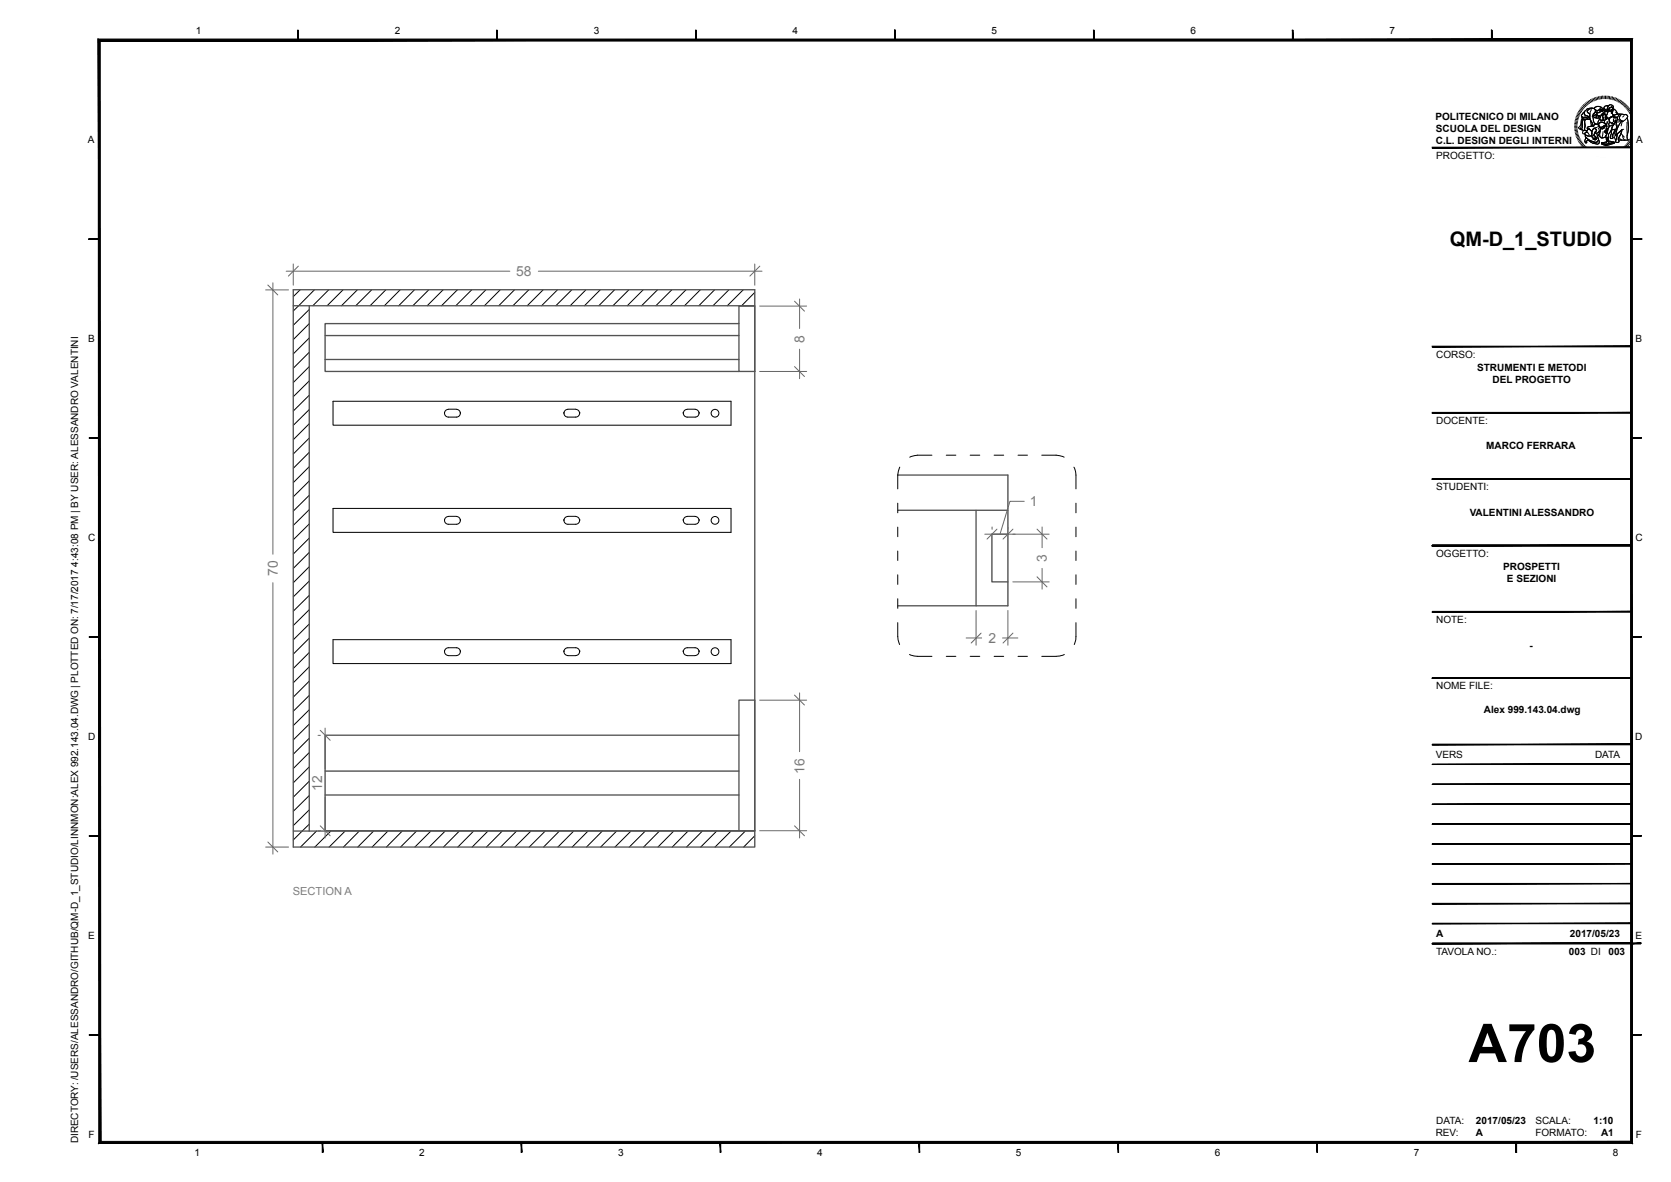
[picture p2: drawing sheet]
<svg xmlns="http://www.w3.org/2000/svg" width="420mm" height="297mm" viewBox="0 0 420 297" stroke-linecap="round" stroke-linejoin="round" font-family="sans-serif">
<g fill="none" stroke="#000" stroke-width=".25">
<path d="M395.7 31.4h.7M395.7 31.7h.7M395.8 31l.7 .1M395.8 30.7l.7 .1M395.9 30.3l.6 .2M396 30l.6 .1M396 29.6l.7 .2M396.2 29.3l.6 .2M396.3 28.9l.6 .3M396.4 28.6l.7 .3M396.4 32.1h-.7M396.5 32.4l-.7 .1"/>
<path d="M396.5 32.7l-.7 .1M396.5 33.1l-.6 .1M396.6 28.3l.6 .3M396.6 33.3l-.6 .2M396.7 33.7l-.7 .2M396.8 28l.6 .3M396.8 34l-.7 .2M396.9 34.3l-.6 .2M396.9 27.7l.6 .4M397 34.6l-.6 .3M397.1 27.4l.6 .4M397.1 34.9l-.6 .3"/>
<path d="M397.3 35.2l-.6 .3M397.4 27.1l.5 .4M397.5 35.5l-.6 .3M397.6 26.8l.5 .5M397.6 29.4l.8 .1a.73 .73 0 0 0 1.1-.1h.1a.37 .37 0 0 1 0 .5 .37 .37 0 0 1-.6 .1h-.5a.6 .6 0 0 1-.9-.5zM397.6 29.4l.1 .4M397.6 35.7l-.5 .4M397.8 29.9l-.2 .4-.2 1.5-.3 .6 .4 .2M397.8 26.5l.5 .5M397.9 28.4l.4-.3a.67 .67 0 0 0 .4 1l.8 .3a.82 .82 0 0 1-1.2 .1h-.4a.5 .5 0 0 1-.4-.5 .5 .5 0 0 1 .3-.5zM397.9 36l-.6 .4M397.9 30h.6a2.19 2.19 0 0 0-.1 1.8l-.1 .9h-.4a.32 .32 0 0 1-.4-.2 .32 .32 0 0 1 .1-.4l.1-1.5z"/>
<path d="M398 26.3l.5 .5M398 36.2l-.5 .5M398.1 29.9v.1a1.51 1.51 0 0 0-.4 1.6l-.2 1 .7 .2M398.2 28.1l-.6 .6a.44 .44 0 0 0-.1 .5 .44 .44 0 0 0 .5 .3h.4a.63 .63 0 0 0 1-.1l.2-.1M398.3 36.5l-.5 .4M398.3 33.5l.1 .2a1.55 1.55 0 0 0 1.5 .5l.2-.2M398.3 26.1l.4 .5M398.4 27.8l.7-.5 1.2-.1a1.05 1.05 0 0 0-1.3 1l.2 .2a.58 .58 0 0 1 .3 .9l-.8-.2a.58 .58 0 0 1-.5-.8zM398.5 30h.5a.84 .84 0 0 1 1.1 .6l.1 1-.6 .2a.45 .45 0 0 0-.6 .1 .45 .45 0 0 0 .2 .6l-.4 .5-.4-.2-.1-.2 .1-.9-.1-1.2zM398.5 33.9a1.65 1.65 0 0 0 1.6 .1l.1 .5 .3 .2v.3l.2-.2 .3 .4-.2-.5 .4 .3-.2-.4 .4 .1-.3-.3a.49 .49 0 0 1-.4-.7l.2-.4a1.07 1.07 0 0 1 .7 1.2l.2 .5-.2 .4a1.03 1.03 0 0 1-1.4 .1l-.8-.3-.8-.7zM398.5 33.9v.5l.8 .7 1.9 .9M398.5 36.7l-.5 .5"/>
<path d="M398.5 34.6l2.1 1.1a.79 .79 0 0 0 1-.3l.2-.3 .2 .4-.1 .5a.69 .69 0 0 1-1 .1l-.6-.1-.7-.5a.49 .49 0 0 0-.5-.2 .49 .49 0 0 0-.4 .3l.2 .1a.3 .3 0 0 1-.4 .2 .3 .3 0 0 1-.2-.4zM398.5 30a2.26 2.26 0 0 0-.1 1.8l-.1 1M398.6 25.8l.4 .6M398.6 34.5l-.3 .8 .1 .4a.22 .22 0 0 0 .1 .3 .22 .22 0 0 0 .3-.2 .22 .22 0 0 0-.1-.3l.4-.3 1.2 .8 .7 .1a.63 .63 0 0 0 .9-.1 .63 .63 0 0 0-.1-.9M398.7 36.9l-.4 .6M398.8 33l-.2-.1a.48 .48 0 0 0-.7 0 .48 .48 0 0 0 .2 .7l.4-.3a.56 .56 0 0 1 .9 .5h.1M398.9 25.6l.4 .6M399 37.2l-.5 .5M399 32l1.2-.4 .3 .1 .3-.5 1 .2 .4 .6a.79 .79 0 0 1-.3 1.1l-.2 .2a.41 .41 0 0 1-.4 .2 .41 .41 0 0 1-.4-.4h.1a.37 .37 0 0 0 .3-.5 .37 .37 0 0 0-.4-.3l-.3-.1-.5 .8-.7-.6a.28 .28 0 0 1-.4 0 .28 .28 0 0 1 0-.4zM399.1 32.6l.3-.2a1.25 1.25 0 0 1 .7 1.7 1.74 1.74 0 0 1-1.6-.2l-.2-.4 .7-.2-.2-.4zM399.2 25.4l.3 .6M399.2 37.4l-.4 .5"/>
<path d="M399.3 27.5l1.3-.2a.81 .81 0 0 1 .4 .7 .81 .81 0 0 1-.5 .7 .99 .99 0 0 0 0 1.2 .99 .99 0 0 0 .7 1.3l-.5 .1-.2 .4-.3-.1v-.5l-.5-1.1-.1-.7a.64 .64 0 0 0-.5-1l-.1-.4zM399.3 32.3l.8 .7M399.4 32.4h-.1a.53 .53 0 0 0-.3 .9M399.5 25.2l.3 .6M399.5 37.5l-.4 .6M399.6 29.9l-1.3 .1a.58 .58 0 0 0-.7 0 .58 .58 0 0 0-.2 .6l-.1 .8-.5 .7 .3 .3M399.8 30.3l.2 1.4M399.8 25l.3 .6M399.8 37.7l-.4 .6M400 27.5l-.4 1.1v1.3l.5 .9v.7l.3 .2h.2l.2-.5h.4l-.2-.1a.8 .8 0 0 1-.5-1.2 1.31 1.31 0 0 1 .4-1.7v-.1a.9 .9 0 0 0-.3-.8 .9 .9 0 0 0-.9-.1l-.8 .2a1 1 0 0 0-.4 1.6l1 .3M400.1 37.9l-.4 .6M400.1 24.9l.3 .6"/>
<path d="M400.2 31.6l-.5 .1a.55 .55 0 0 0-.5 .2 .55 .55 0 0 0-.2 .5l.2 .1M400.3 27.2a1 1 0 0 0-1.3 1l.6 .4M400.3 38l-.3 .6M400.4 32.5a.46 .46 0 0 1 .6-.1 .46 .46 0 0 1 .2 .6l-.5 .6a.51 .51 0 0 0 .5 .8l.2 .4-.4-.2 .2 .4h-.1l-.3-.3 .2 .5-.3-.4-.2 .2v-.3l-.2-.1a2.37 2.37 0 0 1 .1-2.1zM400.4 32.5a.48 .48 0 0 1 .6-.1 .48 .48 0 0 1 .2 .5l-.5 .7a.34 .34 0 0 0-.1 .5 .34 .34 0 0 0 .3 .2l.5 .4-.4-.1 .2 .4-.4-.3 .2 .5-.3-.4-.3 .2a.32 .32 0 0 0 .1-.3 .32 .32 0 0 0-.3-.2l-.1-.1a2.52 2.52 0 0 1 .3-1.9zM400.4 24.7l.3 .6M400.5 29.1l.7-.3 .4 .2a.34 .34 0 0 0-.4 .2 .34 .34 0 0 0 .2 .4h-.6zM400.6 29.1a.55 .55 0 0 0 .8 .5M400.6 28.5l.9-.4-.1 .6-1.2 .5zM400.6 38.2l-.2 .6M400.7 27.3l.6-.6h.7l.6 .4a.26 .26 0 0 1 .1 .5 .26 .26 0 0 1-.4-.1l-.2-.2v.2l-.6 .3-.5-.2M400.7 24.6l.3 .6"/>
<path d="M400.8 27l.5-.3h.7l.7 .4a.27 .27 0 0 1-.1 .5 .27 .27 0 0 1-.4-.2l-.5 .4-.6-.1a.39 .39 0 0 1-.3-.2 .39 .39 0 0 1 0-.5zM400.9 27.6l.4 .2 .6-.2a.3 .3 0 0 1 .3-.2 .3 .3 0 0 1 .3 .2l-.2 .5-.4 .3-.4-.3-.6 .2 .1-.4zM400.9 38.3l-.2 .6M401.1 24.5l.2 .6M401.2 31.2a1.29 1.29 0 0 1 1.1 1.1l-.1 .5-.4 .3M401.2 29.1l.2-.1 .7 .1-.2 .1a.38 .38 0 0 1-.4 .5 .38 .38 0 0 1-.3-.6zM401.2 38.4l-.2 .7M401.3 33.5l.5 1.6-.3 .5-.7 .1M401.3 28.8l.3 .2M401.4 28.5v.2l-1.1 .5M401.4 32l-.7 .2M401.4 24.4l.2 .6"/>
<path d="M401.5 28.2l-.4 .5M401.5 38.5l-.1 .6M401.6 31.7l.7 .5M401.7 29.1h.4l-.2 .1a.33 .33 0 0 1-.2 .5 .33 .33 0 0 1-.4-.3 .33 .33 0 0 1 .2-.4l.2 .2h-.2M401.7 32.2a.72 .72 0 0 1 .1 .9 .72 .72 0 0 1-.9 .2M401.8 31.4v-.3l.5-.4h.6l.5 .2v.3a.24 .24 0 0 1 .3 .3 .24 .24 0 0 1-.3 .2l-1.2 .3 .6 .4 .4-.3 .2-.4a.24 .24 0 0 0 .3-.2 .24 .24 0 0 0-.3-.3v-.3l-1.1-.2-.5 .7-.2-.1 .2-1.1 .3-.2 .2 .2h1.1l.5-.4v-.3l.6 .2-.1 .4 .2 .6-.3 .5 .2 .5-.3 .6-.5 .2-.1 .5h-.4l.3 .3 .2-.1v.4l.3-.3-.4 .8 .1 .4h-.4a.73 .73 0 0 1-1.2-.1l-.3-.5 .3-.5 .2-1.1M401.8 31.1l.5-.4 .7 .1 .5 .3a.29 .29 0 0 1 .2 .5 .29 .29 0 0 1-.5 0l-.6 .4a.35 .35 0 0 1-.4 .1 .35 .35 0 0 1-.2-.4zM401.8 24.3l.1 .7M401.8 34l.8 .7M401.9 38.6l-.2 .6M402 28.1l.1 .1M402.1 27.7l.2 .1"/>
<path d="M402.1 33.4v.9M402.1 30l-.4 .6-.1 .7M402.1 24.2l.1 .7M402.1 27.8h.1M402.2 32l.8-.3a.21 .21 0 0 1 .4-.1 .22 .22 0 0 1-.2 .4v.2l-.4 .2-.5-.2zM402.2 38.6l-.1 .7M402.2 32.8l-.2 .9-.5 .5M402.4 27.9l.9-.1a.26 .26 0 0 1 .2 .3 .26 .26 0 0 1-.4 .1zM402.5 27.5l-.2 .6-.4 .3-.4-.3-.6 .2M402.5 24.2l.1 .6M402.5 28.7l.6-.2 .3 .1 .5 .9a.23 .23 0 0 1 .1 .3 .23 .23 0 0 1-.3 .1 .23 .23 0 0 1-.2-.3l.2-.4-.4-.5a.4 .4 0 0 0-.6 .1 .4 .4 0 0 0 .2 .6v.3a.44 .44 0 0 1-.2 .5 .44 .44 0 0 1-.6-.2 .44 .44 0 0 1 .2-.5zM402.5 38.7l-.1 .7"/>
<path d="M402.6 35.9l1.2-.3a2.38 2.38 0 0 1 1.9 .1l-2 .6zM402.6 35.9l1.1 .4v.3l-1.1-.4zM402.6 35.9l1.9-.4 1.2 .2-2 .6zM402.8 28.7l.4-.1 .2 .2 .3 .7a.54 .54 0 0 1-.2 .6 .54 .54 0 0 1-.6 .1zM402.8 24.1l.1 .7M402.8 38.7v.7M402.9 33.1l-.3 1.6 1-.3M402.9 27.7a.39 .39 0 0 1 .6-.2 .39 .39 0 0 1 .1 .6h-.1M402.9 32.2h.1M402.9 27.5a.41 .41 0 0 1 .7-.1 .41 .41 0 0 1-.1 .7l-.2-.4-.4 .1zM403 31.8l.2 .1M403 32.1l.1 .1"/>
<path d="M403.1 31.9l-.1 .1M403.1 28.9h.1M403.2 28.9l-.2 .1M403.2 38.7l-.1 .7M403.2 24.1v.7M403.3 32.9l.2 .2 .2-.6a.25 .25 0 0 1 .2-.3 .25 .25 0 0 1 .3 .2 .25 .25 0 0 1-.1 .3l-.3 .9-.1-.4h-.3zM403.3 27.8l-.4-.1-.5 .2 .4 .1a.31 .31 0 0 0 .4 .3 .31 .31 0 0 0 0-.6l.1 .2M403.3 30.2v.7M403.4 31.7l-.2 .4-.2 .1a.34 .34 0 0 1-.4 .2 .34 .34 0 0 1-.2-.3h-.1M403.4 28.7l.2 .3-.1 .2M403.5 28.9l-.2-.2a.38 .38 0 0 0-.6 .1 .38 .38 0 0 0 .2 .5v.4a.43 .43 0 0 1-.5 .5 .43 .43 0 0 1-.1-.7l.2-.8 .6-.2 .5 .3 .3 .7a.23 .23 0 0 1 .1 .3 .23 .23 0 0 1-.3 .1 .23 .23 0 0 1-.2-.3M403.5 38.8v.6"/>
<path d="M403.5 24.1v.7M403.6 29.2l-.2 .1M403.6 29.1a.41 .41 0 0 1 0 .6 .41 .41 0 0 1-.6-.1l-.1-.1M403.6 29.9l-.2 .3h-.5M403.7 36.3l2-.6v.3l-2 .6zM403.7 36.3v.3M403.7 27.9l.2-.1 .1 .5-.2 .8M403.8 32.5h.1M403.8 33.1l-.1 .5 .2-.3M403.8 38.7v.7M403.8 27.5l.2 .4M403.9 29.5l-.2-.5 .3-.7-.3-.6a.59 .59 0 0 1-.5-.7l.5-.4a.27 .27 0 0 1 .4-.1 .27 .27 0 0 1 0 .5v1.1h.2v-.5a.43 .43 0 0 0 .3 .3 .43 .43 0 0 0 .5-.1l-.1 .6 .2-.1 .1 .3a.36 .36 0 0 1 .2 .4 .36 .36 0 0 1-.4 .3l-.6 .4"/>
<path d="M403.9 24.1v.7M404 32.8l-.1 .3-.2-.3M404 30.5l-.2 1.4M404 29.7l.4 .3M404.1 34.5l.1-.1 .1 1.2-.2-.6-.4 .7zM404.1 31.7l-.4 .3v.5M404.1 38.7l.1 .7M404.2 32.3l-.5 .2-.2 .6-.3-.1 .3 .3 .2-.1M404.2 30.6l-.4 .8M404.3 26.6a.66 .66 0 0 1 .9-.2l.2 .1 .1 .6-.4 1.4v-.7l.3-.5-.3-.5-.2 .2a.8 .8 0 0 0-.6 1.1h-.2l-.1-.6zM404.3 26.6a.66 .66 0 0 1 .9-.2l.4 .5-.3 1.3-.2 .3v-.7l.3-.5a.33 .33 0 0 0-.2-.3 .33 .33 0 0 0-.4 0l-.4 .2-.1 .9h-.2l-.1-.9zM404.3 26.6h-.5a.6 .6 0 0 0-.6 .7"/>
<path d="M404.3 24.2l-.1 .6M404.3 27.6l.2 .3 .6-.1M404.5 38.7v.7M404.5 29.7l.9-.5 .5 .2a.5 .5 0 0 1 .6 .6l-.2 .5-.7 .6-.4 .1-.7-.7zM404.5 27.1l.6-.3 .3 .5-.3 .5a.45 .45 0 0 1-.7-.1 .45 .45 0 0 1 .1-.6zM404.5 27.3l.3 .1M404.5 31.7l.9-.1-.6 1.4-.5 .8v.7l-.3 .1-.3 .5-.1-1zM404.5 31.7l-.9 2.4 .1 1 .5-.7 .2 1.4-.3-.8-.4 1 .1-.9M404.6 27.8h.1M404.6 30.7l-.3 .4 .2 .6 1.1-.3 .3-.5M404.6 24.2l-.1 .7M404.6 27.4h.1"/>
<path d="M404.7 27.7h.1M404.8 38.6l.1 .7M405 27.5h.2M405 24.3l-.2 .6M405.1 32.6h.2a.37 .37 0 0 1 .5 .1 .37 .37 0 0 1-.1 .5l-.4 .6v.4a.34 .34 0 0 1 .1 .6 .34 .34 0 0 1-.6-.1l-.1-.1zM405.1 27.5l-.1 .1M405.1 38.6l.2 .6M405.2 28.3l.4 .7M405.3 30.8h.1M405.3 24.3l-.2 .7M405.4 29.1l1.1-.5h.7l-.7 1-1.2-.4zM405.4 31.6l-.6 1.4-.5 .8v.8"/>
<path d="M405.4 38.5l.2 .6M405.4 27.4l.6 .2 .7 1-.5 .1a.6 .6 0 0 1-.8 0 .6 .6 0 0 1 0-.8zM405.4 30.7l-.3 .1M405.5 27.3l.5 .3 .4 .8M405.5 31.1h-.1M405.6 24.5l-.2 .6M405.7 35.7v.3l-2 .6-1.1-.4v-.3M405.7 38.3l.2 .7M405.8 32.5l-.5 1.7a.34 .34 0 0 1 .1 .6 .34 .34 0 0 1-.6-.1l-.1-.1 .3-1v-.9M406 30.7l.3-.1v1.5a.73 .73 0 0 1-1 .5h-.3l.4-1.1zM406 24.5l-.2 .7M406 38.3l.3 .6"/>
<path d="M406.1 28.2l.5 .4M406.1 30.4l-.2 .4M406.1 29.5h.3l.1 .3M406.2 32.5l-1.2 .1M406.2 33.9l-.1 .2 .3 .2M406.3 30.7l-.1 1.7-.6 1.4 .3 1 .3 .3M406.3 24.7l-.2 .6M406.3 38.1l.3 .6M406.5 33.6l1.1-1-.3 1.2-.6 1 .1 .5a.4 .4 0 0 1-.2 .5 .4 .4 0 0 1-.5-.3zM406.5 29.6l.1-.2a1.01 1.01 0 0 1 1.6-.5l.5-.1a.51 .51 0 0 1 .4 .5 .51 .51 0 0 1-.3 .5l-.6 .5a1.07 1.07 0 0 1-1.6-.5M406.5 29.8v.4l-.5 .5a.54 .54 0 0 1-.5 .4 .54 .54 0 0 1-.5-.2 .68 .68 0 0 1-.3-1.2l.4-.3a.39 .39 0 0 1 .6 .1 .39 .39 0 0 1-.2 .6v.4l.5-.2 .2-.7-.2-.2-.7-.2-.8 .4v.6M406.6 31.4v.6"/>
<path d="M406.6 38l.3 .6M406.7 24.8l-.3 .6M406.9 37.8l.4 .6M407 25l-.3 .6M407 30.6l-.8 .1M407.1 34.8l.5 .4M407.2 37.7l.4 .5M407.3 28.6h-.7l-1.3 .6M407.3 25.2l-.4 .5M407.4 28.8l.2-.1 .6 .1a.63 .63 0 0 1 .8 .2 .63 .63 0 0 1 0 .7l.3 1.5-.1 1.9a2.18 2.18 0 0 0 0 2.1h-1.9a.43 .43 0 0 1-.6-.2 .43 .43 0 0 1 .3-.6l.6-1.8-1.5 1.4 .5-2a1.79 1.79 0 0 1 1.3-1.5h.1a.9 .9 0 0 1-.9-.6 .9 .9 0 0 1 .3-1.1zM407.4 37.5l.5 .5M407.5 33.6l.8 .8"/>
<path d="M407.5 30.6l-1 1.6-.4 1.8 1.5-1.3 .5-.2M407.6 28.7a.94 .94 0 0 0-.5 1 .94 .94 0 0 0 .9 .8M407.6 25.3l-.4 .6M407.6 32.6l-.1 .9-.8 1.3 .1 .5a.4 .4 0 0 1-.2 .5 .4 .4 0 0 1-.5-.3l.4-1.9M407.7 37.3l.4 .5M407.7 30.6l-.2 1.1M407.9 34.1v.1a1.02 1.02 0 0 0 .6 1M407.9 25.6l-.4 .5M408 37.1l.4 .5M408.1 25.8l-.4 .5M408.1 29.1l-.2 .3M408.2 36.9l.5 .4"/>
<path d="M408.4 26l-.4 .5M408.4 36.6l.5 .5M408.7 36.4l.5 .4M408.7 26.2l-.5 .5M408.9 36.1l.5 .5M408.9 30.8l.1 3.3M409 29.7a9.9 9.9 0 0 1 0 4.9l.2 .6h-2.4M409 26.5l-.6 .5M409 35.9l.6 .4M409.2 26.7l-.5 .5M409.2 35.6l.6 .4M409.4 27l-.5 .5"/>
<path d="M409.4 35.3l.6 .4M409.6 35l.6 .4M409.6 27.3l-.5 .4M409.7 34.7l.6 .3M409.8 27.6l-.6 .4M409.8 34.4l.7 .3M410 34.2l.6 .2M410 27.9l-.5 .4M410.1 33.9l.6 .1M410.2 28.2l-.6 .3M410.2 33.5l.6 .2M410.2 33.2l.7 .1"/>
<path d="M410.3 32.9l.7 .1M410.3 28.6l-.5 .2M410.3 32.6h.7M410.4 32h.7M410.4 31.7h.7M410.4 32.2l.7 .1M410.5 28.9l-.6 .2M410.6 29.2l-.6 .2M410.7 29.5l-.6 .2M410.8 29.9l-.6 .1M410.9 30.2l-.6 .2M411 30.6l-.7 .1"/>
<path d="M411 30.9l-.7 .1M411.1 31.3l-.7 .1M75.4 72.8l-1.7 1.7M77.7 77.8l-4 3.9M79 72.8l-5.3 5.3M82.6 72.8l-4 4M86.2 72.8l-4 4M89.8 72.8l-4 4M93.4 72.8l-4 4M97 72.8l-4 4M100.6 72.8l-4 4M104.2 72.8l-4 4"/>
<path d="M107.8 72.8l-4 4M111.4 72.8l-4 4M115 72.8l-4 4M118.6 72.8l-4 4M122.1 72.8l-3.9 4M125.7 72.8l-3.9 4M129.3 72.8l-3.9 4M132.9 72.8l-4 4M136.5 72.8l-4 4M140.1 72.8l-4 4M143.7 72.8l-4 4M147.3 72.8l-4 4"/>
<path d="M150.9 72.8l-4 4M154.5 72.8l-4 4M158.1 72.8l-4 4M161.7 72.8l-4 4M165.3 72.8l-4 4M168.9 72.8l-4 4M172.4 72.8l-3.9 4M176 72.8l-3.9 4M179.6 72.8l-3.9 4M183.2 72.8l-4 4M186.8 72.8l-4 4M189.7 73.5l-3.3 3.3"/>
<path d="M77.7 81.3l-4 4M77.7 84.9l-4 4M77.7 88.5l-4 4M77.7 92.1l-4 4M77.7 95.7l-4 4M77.7 99.3l-4 4M77.7 106.5l-4 4M77.7 110.1l-4 4M77.7 113.7l-4 4M77.7 102.9l-4 4M77.7 117.3l-4 4M83.7 100.8h100v6h-100z"/>
<path d="M111.7 103.8h.1M112.7 102.8h2M112.7 102.9a.97 .97 0 0 0-1 .9M114.7 102.9a.97 .97 0 0 1 1 .9M115.7 103.8h.1M115.7 103.8a.97 .97 0 0 1-1 1h-2a.97 .97 0 0 1-1-1M141.7 103.8h.1M142.7 102.8h2M142.7 102.9a.97 .97 0 0 0-1 .9M144.7 102.9a.97 .97 0 0 1 1 .9 .97 .97 0 0 1-1 1h-2a.97 .97 0 0 1-1-1M145.7 103.8h.1M171.7 103.8h.1"/>
<path d="M172.7 102.8h2M172.7 102.9a.97 .97 0 0 0-.9 .9M174.7 102.9a.97 .97 0 0 1 1 .9 .97 .97 0 0 1-1 1h-2a.97 .97 0 0 1-.9-1M175.7 103.8h.1M226.2 117.4l-.6 2v3.4M234.2 114.4h-3.6l-1.9 .5M237.8 114.4h2.5M243.9 114.4h2.4M249.9 114.4h2.4M255.9 114.4h2.3M261.8 114.4h3.6l2.1 .5M269.9 117.4l.5 1.1v.9v3.4"/>
<path d="M77.7 135.2l-4 4M77.7 138.8l-4 4M77.7 120.9l-4 3.9M77.7 124.4l-4 4M77.7 128l-4 4M77.7 131.6l-4 4M83.7 127.8h100v6h-100zM111.7 130.8h.1M115.7 130.8h.1M115.7 130.8a.97 .97 0 0 0-1-1l-2-.1a1.05 1.05 0 0 0-1 1.1M115.7 130.8a.97 .97 0 0 1-1 .9h-2a.97 .97 0 0 1-1-.9M141.7 130.8h.1"/>
<path d="M142 130.1l.7-.4 2 .1a.97 .97 0 0 1 1 1 .97 .97 0 0 1-1 .9h-2a.97 .97 0 0 1-.9-.6 .97 .97 0 0 1 .2-1zM145.7 130.8h.1M171.7 130.8h.1M172 130.1l.7-.4 2 .1a.97 .97 0 0 1 1 1 .97 .97 0 0 1-1 .9h-2a.97 .97 0 0 1-.9-.6 .97 .97 0 0 1 .2-1zM175.7 130.8h.1M225.6 126.4v2.5M225.6 132.5v2.4M225.6 138.5v2.3M270.4 126.4v2.5M270.4 132.5v2.4M270.4 138.5v2.3M77.7 142.4l-4 4"/>
<path d="M77.7 146l-4 4M77.7 149.6l-4 4M77.7 153.2l-4 4M77.7 156.8l-4 4M225.6 156.5v3.4l.5 2.1M225.6 144.4v2.4M225.6 150.4v2.5M270.4 156.5v4.3l-.4 1.2M270.4 144.4v2.4M270.4 150.4v2.5M77.7 160.3l-4 4.1M77.7 163.9l-4 4.1"/>
<path d="M77.7 167.5l-4 4.1M77.7 171.1l-4 4.1M77.7 174.7l-4 4M77.7 178.3l-4 4M83.7 160.7h100v6h-100zM111.7 163.7h.1M111.7 163.7a.97 .97 0 0 0 1 1M112.7 164.8h2M115.7 163.7h.1M115.7 163.7a.97 .97 0 0 0-1-.9h-2a.97 .97 0 0 0-1 .9M115.7 163.7a.97 .97 0 0 1-1 1M141.7 163.7h.1"/>
<path d="M141.7 163.7a.97 .97 0 0 1 1-.9h2a.97 .97 0 0 1 1 .9 .97 .97 0 0 1-1 1M141.7 163.7a.97 .97 0 0 0 1 1M142.7 164.8h2M145.7 163.7h.1M171.7 163.7h.1M171.8 163.7a.97 .97 0 0 1 .9-.9h2a.97 .97 0 0 1 1 .9 .97 .97 0 0 1-1 1M171.8 163.7a.97 .97 0 0 0 .9 1M172.7 164.8h2M175.7 163.7h.1M228.6 164.5l2 .4h3.6M237.8 164.9h2.5M243.9 164.9h2.4"/>
<path d="M249.9 164.9h2.4M255.9 164.9h2.3M267.5 164.5l-2.1 .4h-3.6M77.7 181.9l-4 4M77.7 185.5l-4 4M77.7 189.1l-4 4M77.7 192.7l-4 4M77.7 196.3l-4 4M77.7 199.9l-4 4M77.7 207.1l-4 4M77.7 203.5l-4 4M79.6 208.8l-4.1 4"/>
<path d="M83.2 208.8l-4.1 4M86.8 208.8l-4.1 4M90.3 208.8l-4 4M93.9 208.8l-4 4M97.5 208.8l-4 4M101.1 208.8l-4 4M104.7 208.8l-4 4M108.3 208.8l-4 4M111.9 208.8l-4 4M115.5 208.8l-4 4M119.1 208.8l-4 4M122.7 208.8l-4 4"/>
<path d="M126.2 208.8l-3.9 4M129.8 208.8l-4 4M133.4 208.8l-4 4M137 208.8l-4 4M140.6 208.8l-4 4M144.2 208.8l-4 4M147.8 208.8l-4 4M151.4 208.8l-4 4M155 208.8l-4 4M158.6 208.8l-4 4M162.2 208.8l-4 4M165.7 208.8l-3.9 4"/>
<path d="M169.3 208.8l-3.9 4M172.9 208.8l-3.9 4M176.5 208.8l-3.9 4M180.1 208.8l-4 4M183.7 208.8l-4 4M187.3 208.8l-4 4M189.7 210l-2.8 2.8"/>
<circle cx="179.7" cy="103.8" r=".97"/>
<circle cx="179.7" cy="130.8" r=".97"/>
<circle cx="179.7" cy="163.7" r=".97"/>
</g>
<g fill="none" stroke="#535353" stroke-width=".34">
<path d="M73.7 72.8h116v140h-116zM73.7 76.8h116M77.7 76.8v132M185.7 76.9h4v16.4h-4zM81.7 84.3h104M81.7 90.3h104M185.7 81.3h-104v12h104M225.7 119.4h27.6v32.8h-27.6M225.7 128.2h27.6M245.3 128.2v24M253.3 134.2h-4v12h4M185.7 175.9h4v32.8h-4z"/>
<path d="M81.7 193.7h104M81.7 199.8h104M185.7 184.7h-104v24h104M73.7 208.8h116"/>
</g>
<g fill="#fff" stroke="#fff" stroke-width=".25">
<path d="M385 37.1l30.7 4.3h-30.7z"/>
<path d="M385 37.1h25l5.7 4.3z"/>
<path d="M410 22.6h5.7l-5.7 14.5z"/>
<path d="M415.7 22.6v18.8l-5.7-4.3z"/>
</g>
<path d="M385 37.1h25v-14.5h5.7v18.8h-30.7z" fill="none" stroke="#fff" stroke-width=".25"/>
<g fill="#000" stroke="#000" stroke-width=".25">
<path d="M24.7 9.8l.6 277-.1-276.5zM24.7 9.8l.6 277-.5 .5z"/>
<path d="M74.9 7.6l.1 2.5v-2.5zM74.9 7.6l.1 2.5h-.1z"/>
<path d="M124.9 7.6l.1 2.5v-2.5zM124.9 7.6l.1 2.5h-.1z"/>
<path d="M174.8 7.6l.3 2.5v-2.5zM174.8 7.6l.3 2.5h-.3z"/>
<path d="M224.8 7.6l.3 2.5v-2.5zM224.8 7.6l.3 2.5h-.3z"/>
<path d="M224.8 7.6l.3 2.5v-2.5zM224.8 7.6l.3 2.5h-.3z"/>
<path d="M224.8 7.6l.3 2.5v-2.5zM224.8 7.6l.3 2.5h-.3z"/>
<path d="M274.8 7.6l.3 2.5v-2.5zM274.8 7.6l.3 2.5h-.3z"/>
<path d="M324.8 7.6l.2 2.5v-2.5zM324.8 7.6l.2 2.5h-.2z"/>
<path d="M374.9 7.6l.1 2.5v-2.5zM374.9 7.6l.1 2.5h-.1z"/>
<path d="M374.9 7.6l.1 2.5v-2.5zM374.9 7.6l.1 2.5h-.1z"/>
<path d="M25.2 10.3h384.6l.5-.5zM24.7 9.8h385.6l-385.1 .5z"/>
<path d="M360 37.2h50v-.2zM360 37h50l-50 .2z"/>
<path d="M410.1 60v.1l2.4-.1zM410.1 60.1l2.4-.1v.1z"/>
<path d="M410.1 60v.1l2.4-.1zM410.1 60.1l2.4-.1v.1z"/>
<path d="M410.2 60v.1l2.5-.1zM410.2 60.1l2.5-.1v.1z"/>
<path d="M22.3 60.1h2.5v-.1zM22.3 60h2.5l-2.5 .1z"/>
<path d="M22.4 60.1h2.5v-.1zM22.4 60h2.5l-2.5 .1z"/>
<path d="M360 87.2h50v-.2zM360 87h50l-50 .2z"/>
<path d="M22.4 110.1h2.5v-.1zM22.4 110h2.5l-2.5 .1z"/>
<path d="M360 103.8h50v-.2zM360 103.6h50l-50 .2z"/>
<path d="M410.1 110v.1l2.4-.1zM410.1 110.1l2.4-.1v.1z"/>
<path d="M360 120.3v.2l50-.2zM360 120.5l50-.2v.2z"/>
<path d="M360 137v.1l50-.1zM360 137.1l50-.1v.1z"/>
<path d="M360 137v.1l50-.1zM360 137.1l50-.1v.1z"/>
<path d="M360 137v.1l50-.1zM360 137.1l50-.1v.1z"/>
<path d="M360 137v.1l50-.1zM360 137.1l50-.1v.1z"/>
<path d="M360 120.5h50v-.2zM360 120.3h50l-50 .2z"/>
<path d="M360 153.6v.2l50-.2zM360 153.8l50-.2v.2z"/>
<path d="M410.1 160v.1l2.4-.1zM410.1 160.1l2.4-.1v.1z"/>
<path d="M22.4 160.1h2.5v-.1zM22.4 160h2.5l-2.5 .1z"/>
<path d="M360 170.3v.2l50-.2zM360 170.5l50-.2v.2z"/>
<path d="M360 170.3v.2l50-.2zM360 170.5l50-.2v.2z"/>
<path d="M360 197h50zM360 197.1l50-.1z"/>
<path d="M360 192v.1l50-.1zM360 192.1l50-.1v.1z"/>
<path d="M360 187v.1l50-.1zM360 187.1l50-.1v.1z"/>
<path d="M22.4 210.1h2.5v-.1zM22.4 210h2.5l-2.5 .1z"/>
<path d="M360 217v.1l50-.1zM360 217.1l50-.1v.1z"/>
<path d="M360 212v.1l50-.1zM360 212.1l50-.1v.1z"/>
<path d="M360 207v.1l50-.1zM360 207.1l50-.1v.1z"/>
<path d="M360 202v.1l50-.1zM360 202.1l50-.1v.1z"/>
<path d="M410.1 210v.1l2.4-.1zM410.1 210.1l2.4-.1v.1z"/>
<path d="M360 237v.1l50-.1zM360 237.1l50-.1v.1z"/>
<path d="M360 237v.1l50-.1zM360 237.1l50-.1v.1z"/>
<path d="M360 232v.1l50-.1zM360 232.1l50-.1v.1z"/>
<path d="M360 227v.1l50-.1zM360 227.1l50-.1v.1z"/>
<path d="M360 222v.1l50-.1zM360 222.1l50-.1v.1z"/>
<path d="M410 237.1h2.5v-.1zM410 237h2.5l-2.5 .1z"/>
<path d="M410 237.1h2.5v-.1zM410 237h2.5l-2.5 .1z"/>
<path d="M410.1 260v.1l2.4-.1zM410.1 260.1l2.4-.1v.1z"/>
<path d="M22.4 260.1h2.5v-.1zM22.4 260h2.5l-2.5 .1z"/>
<path d="M25.3 286.8l-.5 .5 385-.5zM24.8 287.3l385-.5 .5 .5z"/>
<path d="M81 287.1l.2 2.4v-2.4zM81 287.1l.2 2.4h-.2z"/>
<path d="M131 287.1l.2 2.4v-2.4zM131 287.1l.2 2.4h-.2z"/>
<path d="M181 287.1l.2 2.4v-2.4zM181 287.1l.2 2.4h-.2z"/>
<path d="M231 287.1l.2 2.4v-2.4zM231 287.1l.2 2.4h-.2z"/>
<path d="M281 287.1l.1 2.4v-2.4zM281 287.1l.1 2.4h-.1z"/>
<path d="M331 287.1l.1 2.4v-2.4zM331 287.1l.1 2.4h-.1z"/>
<path d="M381 287.1l.2 2.4v-2.4zM381 287.1l.2 2.4h-.2z"/>
<path d="M381 287.1l.2 2.4v-2.4zM381 287.1l.2 2.4h-.2z"/>
<path d="M409.8 10.3v276.5l.5 .5zM410.3 9.8v277.5l-.5-277z"/>
</g>
<g fill="none" stroke="#696969" stroke-width=".25">
<path d="M66.8 72.8h5.7M67.3 71.6l2.5 2.5M68.6 71.1v68.2M71.9 68.1h56.3M73.7 66.3v5.4M75 66.9l-2.5 2.5M135.3 68.1h56.2M189.7 66.3v5.4M190.9 76.9h11.8M191 66.9l-2.5 2.5M199.7 75.7l2.5 2.5M201 75.1v7.4"/>
<path d="M190.9 93.3h11.8M199.7 92.1l2.5 2.5M201 87.7v7.5M247.5 134.2h16.2M249.4 132.4v.6M250.6 133l-2.5 2.5M253.3 132.4v.6M254.6 133l-2.5 2.5M257.4 126h-3.6l-2.5 8.2M260.7 133l2.5 2.5M261.9 132.4v5.2M68.6 146.4v68.2"/>
<path d="M245.3 153.4v8.7M246.6 159.1l-2.5 2.5M253.3 153.4v8.7M254.6 146.2h9.1M254.6 159.1l-2.5 2.5M260.7 144.9l2.5 2.6M261.9 142.8v5.2M190.9 175.9h11.8M199.7 174.7l2.5 2.5M201 174.1v14.8M242.8 160.3h3.9M252 160.3h3.8"/>
<path d="M79.9 184.8h.6M80.5 183.5l2.5 2.5M81.7 183v10.3M201 195.8v14.8M66.8 212.8h5.7M67.3 211.6l2.5 2.5M79.9 208.7h.6M80.5 207.5l2.5 2.5M81.7 200.2v10.4M190.9 208.7h11.8M199.7 207.5l2.5 2.5"/>
</g>
<text font-size="13.4" x="369.1" y="266.9">A703</text>
<text font-size="5" x="364.4" y="61.8">QM-D_1_STUDIO</text>
<g font-size="3.5" fill="#7c7c7c">
<text x="129.8" y="69.4">58</text>
<text x="202.2" y="86.1" transform="rotate(-90 202.2 86.1)">8</text>
<text x="258.8" y="127.2">1</text>
<text x="263.2" y="141.2" transform="rotate(-90 263.2 141.2)">3</text>
<text x="69.8" y="144.8" transform="rotate(-90 69.8 144.8)">70</text>
<text x="248.4" y="161.6">2</text>
<text x="202.2" y="194.4" transform="rotate(-90 202.2 194.4)">16</text>
<text x="81" y="198.8" transform="rotate(-90 81 198.8)">12</text>
</g>
<text font-size="2.8" fill="#7c7c7c" x="73.6" y="224.9">SECTION A</text>
<g font-size="2.5">
<text x="49.2" y="8.5">1</text>
<text x="99.2" y="8.5">2</text>
<text x="149.2" y="8.5">3</text>
<text x="199.2" y="8.5">4</text>
<text x="249.2" y="8.5">5</text>
<text x="299.3" y="8.5">6</text>
<text x="349.3" y="8.5">7</text>
<text x="399.3" y="8.5">8</text>
<text x="22.1" y="36">A</text>
<text x="360.8" y="30">POLITECNICO DI MILANO</text>
<text x="360.9" y="33.1">SCUOLA DEL DESIGN</text>
<text x="411.3" y="36">A</text>
<text x="360.9" y="36.1">C.L. DESIGN DEGLI INTERNI</text>
<text x="361" y="39.9">PROGETTO:</text>
<text x="22.2" y="86">B</text>
<text x="361" y="89.9">CORSO:</text>
<text x="411.1" y="86">B</text>
<text x="371.3" y="93.2">STRUMENTI E METODI</text>
<text x="375.1" y="96.3">DEL PROGETTO</text>
<text x="361" y="106.5">DOCENTE:</text>
<text x="373.6" y="112.9">MARCO FERRARA</text>
<text x="361" y="123.2">STUDENTI:</text>
<text x="369.4" y="129.6">VALENTINI ALESSANDRO</text>
<text x="22.2" y="136">C</text>
<text x="411.1" y="136">C</text>
<text x="361" y="139.9">OGGETTO:</text>
<text x="377.8" y="143.2">PROSPETTI</text>
<text x="378.8" y="146.3">E SEZIONI</text>
<text x="361" y="156.5">NOTE:</text>
<text x="384.4" y="163">-</text>
<text x="361" y="173.2">NOME FILE:</text>
<text x="373" y="179.1">Alex 999.143.04.dwg</text>
<text x="22.2" y="186">D</text>
<text x="411" y="186">D</text>
<text x="360.9" y="190.4">VERS</text>
<text x="400.9" y="190.4">DATA</text>
<text x="22.2" y="236">E</text>
<text x="361" y="240">TAVOLA NO.:</text>
<text x="361" y="235.4">A</text>
<text x="394.3" y="240">003 DI</text>
<text x="394.6" y="235.4">2017/05/23</text>
<text x="404.3" y="240">003</text>
<text x="411.1" y="236">E</text>
<text x="19.6" y="287.3" transform="rotate(-90 19.6 287.3)">DIRECTORY: /USERS/ALESSANDRO/GITHUB/QM-D_1_STUDIO/LINNMON:ALEX 992.143.04.DWG | PLOTTED ON: 7/17/2017 4:43:08 PM | BY USER: ALESSANDRO VALENTINI</text>
<text x="22.3" y="286">F</text>
<text x="360.9" y="285.4">REV:</text>
<text x="361" y="282.5">DATA:</text>
<text x="371" y="285.4">A</text>
<text x="371" y="282.4">2017/05/23</text>
<text x="385.9" y="282.4">SCALA:</text>
<text x="385.9" y="285.4">FORMATO:</text>
<text x="400.5" y="282.4">1:10</text>
<text x="402.4" y="285.4">A1</text>
<text x="411.2" y="286">F</text>
<text x="48.9" y="290.4">1</text>
<text x="105.4" y="290.4">2</text>
<text x="155.4" y="290.4">3</text>
<text x="205.4" y="290.4">4</text>
<text x="255.4" y="290.4">5</text>
<text x="305.4" y="290.4">6</text>
<text x="355.4" y="290.4">7</text>
<text x="405.4" y="290.4">8</text>
</g>
</svg>
